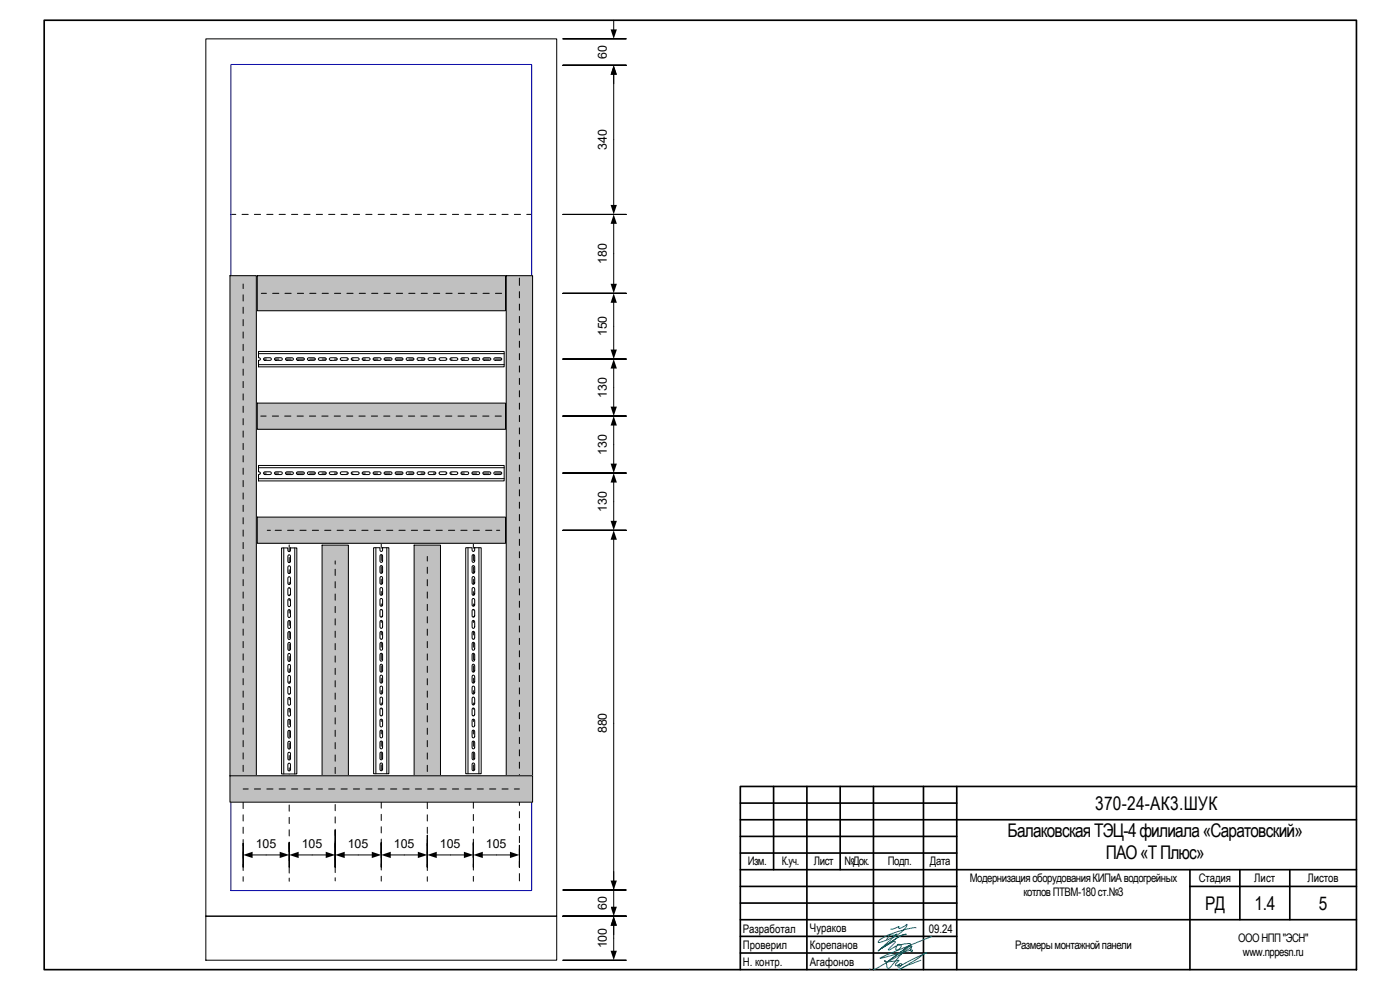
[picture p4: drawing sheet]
<svg xmlns="http://www.w3.org/2000/svg" width="420mm" height="297mm" viewBox="0 0 420 297" stroke-linecap="round" stroke-linejoin="round" font-family="sans-serif">
<g fill="none" stroke="#000" stroke-width=".5">
<path d="M13.3 6.1h393.8v284.8h-393.8zM232.2 236v24.9M242.2 236v54.9M252.1 236v24.9M262.1 236v54.9M277.1 236v54.9M287.1 236v54.9M407.1 236h-184.9v54.9M222.2 246h184.9M222.2 241h64.9M222.2 251h64.9M222.2 255.9h64.9"/>
<path d="M222.2 260.9h184.9M222.2 266h64.9M222.2 271h64.9M357.1 260.9v30M357.1 266h50M372.1 260.9v15M387.1 260.9v15M407.1 275.9h-184.9M222.2 285.9h64.9M222.2 280.9h64.9"/>
</g>
<path d="M274.9 278.4a22.7 22.7 0 0 0-11.2 3.9l-.1 .5a14.5 14.5 0 0 0 8.4-4.7l.2-.8-2.1 1.3a.29 .29 0 0 1-.4-.2 .29 .29 0 0 1 .1-.4l-2.5 .8M261.1 290.7l-.1 .3M269.8 291l4.7-2.8 3.4-2.4-5.4 2.8a3.8 3.8 0 0 1-2.6 1 .37 .37 0 0 1 .3-.5 .37 .37 0 0 1 .4 .5 .6 .6 0 0 1-.4 .6 .6 .6 0 0 1-.7-.3l.3-.4-.9 .3a.54 .54 0 0 1-.2-.6 .54 .54 0 0 1 .5-.4 .51 .51 0 0 0 .5-.7h-.1a7.5 7.5 0 0 1-4.2 .2l.1-.1a1.25 1.25 0 0 1 .6 1.5 .57 .57 0 0 0 .3 .8 .57 .57 0 0 0 .7-.2l1.5-1.8a14.9 14.9 0 0 1 4.9-4.7v.3l-3.2 2.3-8.2 4.6M276.4 288.1l-3.8 1.4-2.8 1.5M279.6 281l-15.5 6.5 .2 .1 9.1-2.6 .5 .2-.2 .3-.3-.1-.2-.3 .3-.6a.49 .49 0 0 0-.1-.5 .49 .49 0 0 0-.5-.1l-7.1 5 7.5-5.7-.6-.1-3.4 .5a.62 .62 0 0 1 1-.1 .62 .62 0 0 1-.2 1l-1 .6-.3-.4 .3-1-2.1 1.3h-.4l2.1-2.2v-.3l-.2-.1-3.9 2.1 5.4-3.6 1.9-.6-1.9 .6-6.5 4.4 5.7-5.1-1.1 .4-.9-.3-1.1 1.6" fill="none" stroke="#008080" stroke-width=".3"/>
<g fill="none" stroke="#000" stroke-width=".3">
<path d="M142.1 163v1.5M142.1 166.3v1.9M142.1 170.1v1.8M142.1 173.8v1.8M142.1 177.5v1.8M142.1 181.2v1.9M142.1 184.9v1.9M142.1 188.6v1.9M142.1 192.4v1.8M142.1 196.1v1.8M142.1 199.8v1.8M142.1 203.5v1.9"/>
<path d="M142.1 207.2v1.9M142.1 210.9v1.9M142.1 214.7v1.8M142.1 218.4v1.8M142.1 222.1v1.8M142.1 225.8v1.8M142.1 229.5v1.9M142.1 233.2v1.9M142.1 236.9v1.9M142.1 240.6v1.9M142.1 244.4v1.8M142.1 248.1v1.8"/>
<path d="M142.1 251.8v1.8M142.1 255.5v1.9M142.1 259.2v1.9M142.1 262.9v1.5"/>
</g>
<path d="M139.8 164.3h1.9v.7l.2 .4 .5-.1 .1-1h1.9v67.9h-4.6zM141.8 225.8l-.1 1.7 .4 .5 .4-.5v-1.4l-.3-.4zM141.8 222.5l-.1 1.7a.39 .39 0 0 0 .4 .5 .39 .39 0 0 0 .4-.5l-.1-1.7zM141.8 176.4l-.1 1.8a.39 .39 0 0 0 .4 .4 .39 .39 0 0 0 .4-.4l-.1-1.6-.3-.3zM141.8 179.7l-.1 1.8a.39 .39 0 0 0 .4 .4 .39 .39 0 0 0 .4-.4l-.1-1.7-.3-.2zM141.8 183l-.1 1.7a.39 .39 0 0 0 .4 .5 .39 .39 0 0 0 .4-.5l-.1-1.6-.3-.3zM141.8 166.5l-.1 1.8a.39 .39 0 0 0 .4 .4 .39 .39 0 0 0 .4-.4l-.1-1.7zM141.8 215.9l-.1 1.8 .4 .4 .4-.4v-1.5l-.3-.4zM141.8 219.2l-.1 1.8 .4 .4 .4-.4v-1.5l-.3-.4zM141.8 189.6l-.1 1.9 .4 .3 .4-.5v-1.4l-.3-.4zM141.8 186.3l-.1 1.7a.4 .4 0 0 0 .4 .5 .4 .4 0 0 0 .4-.5l-.1-1.5-.3-.4zM141.8 196.2l-.1 1.9 .4 .3 .4-.5v-1.4l-.3-.4zM141.8 192.8l-.1 1.8a.4 .4 0 0 0 .4 .5 .4 .4 0 0 0 .4-.5l-.1-1.7-.4-.2zM141.8 212.6l-.1 1.7a.4 .4 0 0 0 .4 .5 .4 .4 0 0 0 .4-.5l-.1-1.6-.3-.3zM141.8 199.4l-.1 1.8a.4 .4 0 0 0 .4 .5 .4 .4 0 0 0 .4-.5l-.1-1.6-.3-.3zM141.8 202.7l-.1 1.8a.4 .4 0 0 0 .4 .5 .4 .4 0 0 0 .4-.5l-.1-1.6-.3-.3zM141.8 206l-.1 1.8a.4 .4 0 0 0 .4 .5 .4 .4 0 0 0 .4-.5l-.1-1.6-.2-.3zM141.8 209.3l-.1 1.7a.4 .4 0 0 0 .4 .5 .4 .4 0 0 0 .4-.5l-.1-1.5-.3-.4zM141.8 169.8l-.1 1.8a.39 .39 0 0 0 .4 .4 .39 .39 0 0 0 .4-.4l-.1-1.6-.3-.3zM141.8 173.1l-.1 1.8a.39 .39 0 0 0 .4 .4 .39 .39 0 0 0 .4-.4l-.1-1.6-.3-.3zM141.9 229l-.2 1.8a.39 .39 0 0 0 .4 .5 .39 .39 0 0 0 .4-.5l-.1-1.6z" fill-rule="evenodd" fill="#fff"/>
<g fill="none" stroke="#000" stroke-width=".3">
<path d="M86.8 161.1v.9M86.8 163.5v1.9M86.8 167.2v1.9M86.8 170.9v1.9M86.8 174.7v1.8M86.8 178.4v1.8M139.8 164.3h1.9v.7a.39 .39 0 0 0 .4 .5 .39 .39 0 0 0 .4-.5v-.7h1.9v67.9h-4.6zM140.5 164.3v67.9M141.8 176.4l.3-.1 .3 .3 .1 1.6a.39 .39 0 0 1-.4 .4 .39 .39 0 0 1-.4-.4zM141.8 173.1l.3-.1 .3 .3 .1 1.6a.39 .39 0 0 1-.4 .4 .39 .39 0 0 1-.4-.4zM141.8 166.5l.4-.1 .2 .3 .1 1.6a.39 .39 0 0 1-.4 .4 .39 .39 0 0 1-.4-.4zM141.8 179.7l.3-.1 .3 .2 .1 1.7a.39 .39 0 0 1-.4 .4 .39 .39 0 0 1-.4-.4z"/>
<path d="M141.8 169.8l.3-.1 .3 .3 .1 1.6a.39 .39 0 0 1-.4 .4 .39 .39 0 0 1-.4-.4zM143.7 164.3v67.9M86.8 182.1v1.9M86.8 185.8v1.9M86.8 189.5v1.9M86.8 193.2v1.9M86.8 197v1.8M141.8 189.6l.3-.2 .3 .3 .1 1.6a.4 .4 0 0 1-.4 .5 .4 .4 0 0 1-.4-.5zM141.8 183l.3-.2 .3 .3 .1 1.6a.39 .39 0 0 1-.4 .5 .39 .39 0 0 1-.4-.5zM141.8 186.3l.3-.2 .3 .4 .1 1.5a.4 .4 0 0 1-.4 .5 .4 .4 0 0 1-.4-.5zM141.8 199.4l.3-.1 .3 .3 .1 1.6a.4 .4 0 0 1-.4 .5 .4 .4 0 0 1-.4-.5zM141.8 192.8l.3-.1 .3 .3 .1 1.6a.4 .4 0 0 1-.4 .5 .4 .4 0 0 1-.4-.5z"/>
<path d="M141.8 196.2l.3-.2 .3 .3 .1 1.6a.4 .4 0 0 1-.4 .5 .4 .4 0 0 1-.4-.5zM86.8 200.7v1.8M86.8 204.4v1.8M86.8 208.1v1.9M86.8 211.8v1.9M86.8 215.5v1.9M86.8 219.2v1.9M141.8 206l.4-.1 .2 .3 .1 1.6a.4 .4 0 0 1-.4 .5 .4 .4 0 0 1-.4-.5zM141.8 212.6l.3-.2 .3 .3 .1 1.6a.4 .4 0 0 1-.4 .5 .4 .4 0 0 1-.4-.5zM141.8 215.9l.3-.1 .3 .2 .1 1.7a.39 .39 0 0 1-.4 .4 .39 .39 0 0 1-.4-.4zM141.8 209.3l.3-.2 .3 .4 .1 1.5a.4 .4 0 0 1-.4 .5 .4 .4 0 0 1-.4-.5zM141.8 219.2l.3-.1 .3 .2 .1 1.7a.39 .39 0 0 1-.4 .4 .39 .39 0 0 1-.4-.4z"/>
<path d="M141.8 202.7l.3-.1 .3 .3 .1 1.6a.4 .4 0 0 1-.4 .5 .4 .4 0 0 1-.4-.5zM86.8 222.9v1.9M86.8 226.7v1.8M86.8 230.4v1.8M86.8 234.1v1.9M86.8 237.8v1.9M141.8 225.8l.3-.2 .3 .3 .1 1.6a.39 .39 0 0 1-.4 .5 .39 .39 0 0 1-.4-.5zM141.8 229.1l.3-.2 .3 .3 .1 1.6a.39 .39 0 0 1-.4 .5 .39 .39 0 0 1-.4-.5zM141.8 222.5l.4-.1 .2 .2 .1 1.6a.39 .39 0 0 1-.4 .5 .39 .39 0 0 1-.4-.5zM86.8 241.5v1.9M86.8 245.2v1.9M86.8 249v1.8"/>
<path d="M86.8 252.7v1.8M86.8 256.4v1.9M86.8 260.1v1.9M86.8 263.5v.9"/>
</g>
<path d="M84.5 164.4h1.9l.1 1 .4 .1 .3-.4v-.7h1.9v67.8h-4.6zM86.5 206.1l-.1 1.8a.39 .39 0 0 0 .4 .4 .39 .39 0 0 0 .4-.4v-1.7l-.3-.2zM86.5 212.7l-.1 1.7 .4 .5 .4-.3v-1.8l-.4-.3zM86.5 215.9l-.1 1.8a.39 .39 0 0 0 .4 .5 .39 .39 0 0 0 .4-.5v-1.6l-.3-.2zM86.5 209.4l-.1 1.8a.39 .39 0 0 0 .4 .4 .39 .39 0 0 0 .4-.4v-1.7l-.4-.2zM86.5 169.9l-.1 1.7a.39 .39 0 0 0 .4 .5 .39 .39 0 0 0 .4-.5v-1.6l-.4-.2zM86.5 222.5l-.1 1.8a.39 .39 0 0 0 .4 .4 .39 .39 0 0 0 .4-.4v-1.6l-.4-.3zM86.5 173.2l-.1 1.7a.39 .39 0 0 0 .4 .5 .39 .39 0 0 0 .4-.5v-1.6l-.4-.3zM86.5 166.6l-.1 1.8a.39 .39 0 0 0 .4 .4 .39 .39 0 0 0 .4-.4v-1.6l-.4-.3zM86.5 225.8l-.1 1.8a.39 .39 0 0 0 .4 .4 .39 .39 0 0 0 .4-.4v-1.6l-.4-.3zM86.5 229.1l-.1 1.8a.39 .39 0 0 0 .4 .4 .39 .39 0 0 0 .4-.4v-1.6l-.4-.3zM86.5 202.8l-.1 1.7a.4 .4 0 0 0 .4 .5 .4 .4 0 0 0 .4-.5v-1.6l-.4-.3zM86.5 199.5l-.1 1.7a.4 .4 0 0 0 .4 .5 .4 .4 0 0 0 .4-.5v-1.6l-.3-.2zM86.5 176.5l-.1 1.7a.4 .4 0 0 0 .4 .5 .4 .4 0 0 0 .4-.5v-1.6l-.4-.3zM86.5 196.2l-.1 1.8a.4 .4 0 0 0 .4 .4 .4 .4 0 0 0 .4-.4v-1.6l-.4-.4zM86.5 186.3l-.1 1.8a.4 .4 0 0 0 .4 .5 .4 .4 0 0 0 .4-.5v-1.6l-.4-.3zM86.5 179.8l-.1 1.7a.4 .4 0 0 0 .4 .5 .4 .4 0 0 0 .4-.5v-1.6l-.4-.3zM86.5 183l-.1 1.8a.4 .4 0 0 0 .4 .5 .4 .4 0 0 0 .4-.5v-1.6l-.4-.3zM86.5 189.6l-.1 1.8a.4 .4 0 0 0 .4 .5 .4 .4 0 0 0 .4-.5v-1.6l-.4-.3zM86.5 192.9l-.1 1.7a.4 .4 0 0 0 .4 .6 .4 .4 0 0 0 .4-.6v-1.5l-.4-.3zM86.5 219.3l-.1 1.7a.39 .39 0 0 0 .4 .5 .39 .39 0 0 0 .4-.5v-1.6l-.4-.3z" fill-rule="evenodd" fill="#fff"/>
<g fill="none" stroke="#000" stroke-width=".3">
<path d="M84.5 164.4h1.9v.7a.39 .39 0 0 0 .4 .4 .39 .39 0 0 0 .4-.4v-.7h1.9v67.8h-4.6zM85.2 164.4v67.8M86.5 176.5l.3-.2 .4 .3v1.6a.4 .4 0 0 1-.4 .5 .4 .4 0 0 1-.4-.5zM86.5 173.2l.3-.2 .4 .3v1.6a.39 .39 0 0 1-.4 .5 .39 .39 0 0 1-.4-.5zM86.5 166.6l.3-.1 .4 .3v1.6a.39 .39 0 0 1-.4 .4 .39 .39 0 0 1-.4-.4zM86.5 179.8l.3-.2 .4 .3v1.6a.4 .4 0 0 1-.4 .5 .4 .4 0 0 1-.4-.5zM86.5 169.9l.3-.1 .4 .2v1.6a.39 .39 0 0 1-.4 .5 .39 .39 0 0 1-.4-.5zM88.5 164.4v67.8M114.4 163v1.5M114.4 166.3v1.9M114.4 170v1.9M114.4 173.8v1.8"/>
<path d="M114.4 177.5v1.8M86.5 189.6l.3-.1 .4 .3v1.6a.4 .4 0 0 1-.4 .5 .4 .4 0 0 1-.4-.5zM86.5 183l.3-.1 .4 .3v1.6a.4 .4 0 0 1-.4 .5 .4 .4 0 0 1-.4-.5zM86.5 199.5l.4-.1 .3 .2v1.6a.4 .4 0 0 1-.4 .5 .4 .4 0 0 1-.4-.5zM86.5 192.9l.3-.1 .4 .3v1.5a.4 .4 0 0 1-.4 .6 .4 .4 0 0 1-.4-.6zM86.5 196.2l.3-.2 .4 .4v1.6a.4 .4 0 0 1-.4 .4 .4 .4 0 0 1-.4-.4zM86.5 186.3l.3-.1 .4 .3v1.6a.4 .4 0 0 1-.4 .5 .4 .4 0 0 1-.4-.5zM114.4 181.2v1.8M114.4 184.9v1.9M114.4 188.6v1.9M114.4 192.3v1.9M114.4 196v1.9"/>
<path d="M114.4 199.7v1.9M86.5 202.8l.3-.2 .4 .3v1.6a.4 .4 0 0 1-.4 .5 .4 .4 0 0 1-.4-.5zM86.5 206.1l.4-.1 .3 .2v1.7a.39 .39 0 0 1-.4 .4 .39 .39 0 0 1-.4-.4zM86.5 212.7l.3-.2 .4 .3v1.6a.39 .39 0 0 1-.4 .5 .39 .39 0 0 1-.4-.5zM86.5 215.9h.4l.3 .2v1.6a.39 .39 0 0 1-.4 .5 .39 .39 0 0 1-.4-.5zM86.5 209.4l.3-.1 .4 .2v1.7a.39 .39 0 0 1-.4 .4 .39 .39 0 0 1-.4-.4zM86.5 219.3l.3-.2 .4 .3v1.6a.39 .39 0 0 1-.4 .5 .39 .39 0 0 1-.4-.5zM114.4 203.5v1.8M114.4 207.2v1.8M114.4 210.9v1.9M114.4 214.6v1.9M114.4 218.3v1.9"/>
<path d="M86.5 225.8l.3-.1 .4 .3v1.6a.39 .39 0 0 1-.4 .4 .39 .39 0 0 1-.4-.4zM86.5 229.1l.3-.1 .4 .3v1.6a.39 .39 0 0 1-.4 .4 .39 .39 0 0 1-.4-.4zM86.5 222.5l.3-.1 .4 .3v1.6a.39 .39 0 0 1-.4 .4 .39 .39 0 0 1-.4-.4zM114.4 222v1.9M114.4 225.8v1.8M114.4 229.5v1.8M114.4 233.2v1.9M114.4 236.9v1.9M114.4 240.6v1.9M114.4 244.3v1.9M114.4 248.1v1.8M114.4 251.8v1.8"/>
<path d="M114.4 255.5v1.8M114.4 259.2v1.8M114.4 262.9v1.5"/>
</g>
<path d="M112.1 164.3h1.9v.7a.39 .39 0 0 0 .4 .5 .39 .39 0 0 0 .4-.5v-.7h1.9v67.9h-4.6zM114.1 225.8l-.1 1.7a.39 .39 0 0 0 .4 .5 .39 .39 0 0 0 .4-.5v-1.6l-.4-.3zM114.1 222.5l-.1 1.7a.39 .39 0 0 0 .4 .5 .39 .39 0 0 0 .4-.5v-1.6l-.2-.2zM114.1 176.4l-.1 1.8a.39 .39 0 0 0 .4 .4 .39 .39 0 0 0 .4-.4v-1.6l-.4-.3zM114.1 179.7l-.1 1.8a.39 .39 0 0 0 .4 .4 .39 .39 0 0 0 .4-.4v-1.7l-.4-.2zM114.1 183l-.1 1.7a.39 .39 0 0 0 .4 .5 .39 .39 0 0 0 .4-.5v-1.6l-.4-.3zM114.1 166.5l-.1 1.8a.39 .39 0 0 0 .4 .4 .39 .39 0 0 0 .4-.4v-1.6l-.2-.3zM114.1 215.9l-.1 1.8a.39 .39 0 0 0 .4 .4 .39 .39 0 0 0 .4-.4v-1.7l-.4-.2zM114.1 219.2v1.9l.3 .3 .4-.4v-1.7l-.4-.2zM114.1 189.6v1.9l.3 .3 .4-.3v-1.8l-.2-.2zM114.1 186.3l-.1 1.7a.4 .4 0 0 0 .4 .5 .4 .4 0 0 0 .4-.5v-1.5l-.2-.3zM114.1 196.2v1.9l.3 .3 .4-.3v-1.8l-.4-.3zM114.1 192.8l-.1 1.8a.4 .4 0 0 0 .4 .5 .4 .4 0 0 0 .4-.5v-1.6l-.2-.3zM114.1 212.6l-.1 1.7a.4 .4 0 0 0 .4 .5 .4 .4 0 0 0 .4-.5v-1.6l-.2-.2zM114.1 199.4l-.1 1.8a.4 .4 0 0 0 .4 .5 .4 .4 0 0 0 .4-.5v-1.6l-.2-.3zM114.1 202.7l-.1 1.8a.4 .4 0 0 0 .4 .5 .4 .4 0 0 0 .4-.5v-1.6l-.2-.3zM114.1 206l-.1 1.8a.4 .4 0 0 0 .4 .5 .4 .4 0 0 0 .4-.5v-1.6l-.2-.3zM114.1 209.3l-.1 1.7a.4 .4 0 0 0 .4 .5 .4 .4 0 0 0 .4-.5v-1.5l-.2-.3zM114.1 169.8l-.1 1.8a.39 .39 0 0 0 .4 .4 .39 .39 0 0 0 .4-.4v-1.6l-.4-.3zM114.1 173.1l-.1 1.8a.39 .39 0 0 0 .4 .4 .39 .39 0 0 0 .4-.4v-1.6l-.4-.3zM114.1 229.1v1.9l.5 .2 .2-.4v-1.4l-.2-.4z" fill-rule="evenodd" fill="#fff"/>
<g fill="none" stroke="#000" stroke-width=".3">
<path d="M70.9 141.9h1.6M74.3 141.9h1.9M78.1 141.9h1.8M81.8 141.9h1.8M85.5 141.9h1.8M89.2 141.9h1.8M92.9 141.9h1.9M96.6 141.9h1.9M100.3 141.9h1.9M104.1 141.9h1.8M107.8 141.9h1.8M111.5 141.9h1.8"/>
<path d="M115.2 141.9h1.9M118.9 141.9h1.9M122.6 141.9h1.9M126.4 141.9h1.8M130.1 141.9h1.8M133.8 141.9h1.8M137.5 141.9h1.9M141.2 141.9h1.9M144.9 141.9h1.9M148.6 141.9h1.9M152.3 141.9h1.6M112.1 164.3h1.9v.7a.39 .39 0 0 0 .4 .5 .39 .39 0 0 0 .4-.5v-.7h1.9v67.9h-4.6z"/>
<path d="M112.8 164.3v67.9M114.1 176.4l.3-.1 .4 .3v1.6a.39 .39 0 0 1-.4 .4 .39 .39 0 0 1-.4-.4zM114.1 173.1l.3-.1 .4 .3v1.6a.39 .39 0 0 1-.4 .4 .39 .39 0 0 1-.4-.4zM114.1 166.5l.5-.1 .2 .3v1.6a.39 .39 0 0 1-.4 .4 .39 .39 0 0 1-.4-.4zM114.1 179.7l.3-.1 .4 .2v1.7a.39 .39 0 0 1-.4 .4 .39 .39 0 0 1-.4-.4zM114.1 169.8l.3-.1 .4 .3v1.6a.39 .39 0 0 1-.4 .4 .39 .39 0 0 1-.4-.4zM116.1 164.3v67.9M114.1 183l.3-.2 .4 .3v1.6a.39 .39 0 0 1-.4 .5 .39 .39 0 0 1-.4-.5zM114.1 189.6l.5-.1 .2 .2v1.6a.4 .4 0 0 1-.4 .5 .4 .4 0 0 1-.4-.5zM114.1 199.4l.5-.1 .2 .3v1.6a.4 .4 0 0 1-.4 .5 .4 .4 0 0 1-.4-.5zM114.1 192.8l.5-.1 .2 .3v1.6a.4 .4 0 0 1-.4 .5 .4 .4 0 0 1-.4-.5zM114.1 196.2l.3-.2 .4 .3v1.6a.4 .4 0 0 1-.4 .5 .4 .4 0 0 1-.4-.5z"/>
<path d="M114.1 186.3l.5-.1 .2 .3v1.5a.4 .4 0 0 1-.4 .5 .4 .4 0 0 1-.4-.5zM114.1 202.7l.5-.1 .2 .3v1.6a.4 .4 0 0 1-.4 .5 .4 .4 0 0 1-.4-.5zM114.1 206l.5-.1 .2 .3v1.6a.4 .4 0 0 1-.4 .5 .4 .4 0 0 1-.4-.5zM114.1 212.6l.5-.1 .2 .2v1.6a.4 .4 0 0 1-.4 .5 .4 .4 0 0 1-.4-.5zM114.1 215.9l.3-.1 .4 .2v1.7a.39 .39 0 0 1-.4 .4 .39 .39 0 0 1-.4-.4zM114.1 209.3l.5-.1 .2 .3v1.5a.4 .4 0 0 1-.4 .5 .4 .4 0 0 1-.4-.5zM114.1 219.2l.3-.1 .4 .2v1.7a.39 .39 0 0 1-.4 .4 .39 .39 0 0 1-.4-.4zM114.1 225.8l.3-.2 .4 .3v1.6a.39 .39 0 0 1-.4 .5 .39 .39 0 0 1-.4-.5zM114.1 229.1l.3-.2 .4 .3v1.6a.39 .39 0 0 1-.4 .5 .39 .39 0 0 1-.4-.5zM114.1 222.5l.5-.1 .2 .2v1.6a.39 .39 0 0 1-.4 .5 .39 .39 0 0 1-.4-.5z"/>
</g>
<path d="M77.6 139.7h73.7v4.6h-73.7v-1.9l.5-.3-.1-.4-.4-.1zM79.2 141.7l-.1 .2 .3 .4 1.6 .1a.41 .41 0 0 0 .4-.4 .41 .41 0 0 0-.4-.4zM82.5 141.7l-.1 .4 .3 .2 1.6 .1a.41 .41 0 0 0 .4-.4 .41 .41 0 0 0-.4-.4zM85.8 141.7l-.1 .4 .3 .2 1.6 .1a.42 .42 0 0 0 .5-.4 .42 .42 0 0 0-.5-.4zM89.1 141.7l-.1 .4 .3 .2 1.6 .1a.42 .42 0 0 0 .4-.4 .42 .42 0 0 0-.4-.4zM92.3 141.8l.3 .5 1.5 .1a.42 .42 0 0 0 .5-.4 .42 .42 0 0 0-.5-.4h-1.5zM95.7 141.7l-.1 .4 .3 .2 1.5 .1a.42 .42 0 0 0 .5-.4 .42 .42 0 0 0-.5-.4zM99 141.7l-.1 .4 .2 .2 1.6 .1a.42 .42 0 0 0 .5-.4 .42 .42 0 0 0-.5-.4zM102.2 141.7v.4l.2 .2 1.6 .1a.42 .42 0 0 0 .5-.4 .42 .42 0 0 0-.5-.4zM105.5 141.7l-.1 .4 .3 .2 1.6 .1a.42 .42 0 0 0 .5-.4 .42 .42 0 0 0-.5-.4zM108.8 141.7l-.1 .4 .3 .2 1.6 .1a.42 .42 0 0 0 .5-.4 .42 .42 0 0 0-.5-.4zM112.1 141.7l-.1 .4 .3 .2 1.6 .1a.42 .42 0 0 0 .5-.4 .42 .42 0 0 0-.5-.4zM115.4 141.7l-.1 .4 .3 .2 1.6 .1a.41 .41 0 0 0 .5-.4 .41 .41 0 0 0-.5-.4zM118.7 141.7l-.1 .4 .3 .2 1.6 .1a.41 .41 0 0 0 .4-.4 .41 .41 0 0 0-.4-.4zM122 141.7l-.1 .2 .3 .4 1.6 .1a.41 .41 0 0 0 .4-.4 .41 .41 0 0 0-.4-.4zM125.3 141.7l-.1 .2 .2 .4 1.7 .1a.41 .41 0 0 0 .4-.4 .41 .41 0 0 0-.4-.4zM128.6 141.7l-.1 .4 .2 .2 1.7 .1a.41 .41 0 0 0 .4-.4 .41 .41 0 0 0-.4-.4zM131.9 141.7l-.1 .4 .4 .3h1.5l.4-.4-.4-.4zM135.2 141.7l-.2 .2 .3 .4 1.6 .1a.41 .41 0 0 0 .5-.4 .41 .41 0 0 0-.5-.4zM138.5 141.7l-.1 .4 .2 .2 1.6 .1a.41 .41 0 0 0 .5-.4 .41 .41 0 0 0-.5-.4zM141.8 141.7l-.1 .4 .4 .3h1.4l.5-.4-.5-.4zM145 141.7l-.1 .2 .3 .4 1.6 .1a.42 .42 0 0 0 .5-.4 .42 .42 0 0 0-.5-.4zM148.3 141.7l-.1 .2 .3 .4 1.6 .1a.42 .42 0 0 0 .5-.4 .42 .42 0 0 0-.5-.4z" fill-rule="evenodd" fill="#fff"/>
<g fill="none" stroke="#000" stroke-width=".3">
<path d="M78.4 107.7h1.6M81.8 107.7h1.9M85.5 107.7h1.9M89.2 107.7h1.9M93 107.7h1.8M96.7 107.7h1.8M100.4 107.7h1.8M104.1 107.7h1.9M107.8 107.7h1.9M111.5 107.7h1.9M115.2 107.7h1.9M119 107.7h1.8"/>
<path d="M122.7 107.7h1.8M126.4 107.7h1.9M130.1 107.7h1.9M133.8 107.7h1.9M137.5 107.7h1.9M141.3 107.7h1.8M145 107.7h1.8M148.7 107.7h1.8M152.4 107.7h1.5M77.6 139.7h73.7v4.6h-73.7v-1.9a.44 .44 0 0 0 .6-.4 .44 .44 0 0 0-.6-.4zM77.6 143.6h73.7M77.6 140.3h73.7"/>
<path d="M79.2 141.7l1.8-.1a.41 .41 0 0 1 .4 .4 .41 .41 0 0 1-.4 .4l-1.6-.1-.3-.4zM82.5 141.7l1.8-.1a.41 .41 0 0 1 .4 .4 .41 .41 0 0 1-.4 .4l-1.6-.1-.3-.2zM85.8 141.7l1.8-.1a.42 .42 0 0 1 .5 .4 .42 .42 0 0 1-.5 .4l-1.6-.1-.3-.2zM89.1 141.7l1.8-.1a.42 .42 0 0 1 .4 .4 .42 .42 0 0 1-.4 .4l-1.6-.1-.3-.2zM92.3 141.8l.3-.2h1.5a.42 .42 0 0 1 .5 .4 .42 .42 0 0 1-.5 .4l-1.5-.1zM95.7 141.7l1.7-.1a.42 .42 0 0 1 .5 .4 .42 .42 0 0 1-.5 .4l-1.5-.1-.3-.2zM99 141.7l1.7-.1a.42 .42 0 0 1 .5 .4 .42 .42 0 0 1-.5 .4l-1.6-.1-.2-.2zM102.2 141.7l1.8-.1a.42 .42 0 0 1 .5 .4 .42 .42 0 0 1-.5 .4l-1.6-.1-.2-.2zM105.5 141.7l1.8-.1a.42 .42 0 0 1 .5 .4 .42 .42 0 0 1-.5 .4l-1.6-.1-.3-.2zM108.8 141.7l1.8-.1a.42 .42 0 0 1 .5 .4 .42 .42 0 0 1-.5 .4l-1.6-.1-.3-.2zM112.1 141.7l1.8-.1a.42 .42 0 0 1 .5 .4 .42 .42 0 0 1-.5 .4l-1.6-.1-.3-.2zM115.4 141.7l1.8-.1a.41 .41 0 0 1 .5 .4 .41 .41 0 0 1-.5 .4l-1.6-.1-.3-.2z"/>
<path d="M118.7 141.7l1.8-.1a.41 .41 0 0 1 .4 .4 .41 .41 0 0 1-.4 .4l-1.6-.1-.3-.2zM122 141.7l1.8-.1a.41 .41 0 0 1 .4 .4 .41 .41 0 0 1-.4 .4l-1.6-.1-.3-.4zM125.3 141.7l1.8-.1a.41 .41 0 0 1 .4 .4 .41 .41 0 0 1-.4 .4l-1.7-.1-.2-.4zM128.6 141.7l1.8-.1a.41 .41 0 0 1 .4 .4 .41 .41 0 0 1-.4 .4l-1.7-.1-.2-.2zM131.9 141.7l1.8-.1a.41 .41 0 0 1 .4 .4 .41 .41 0 0 1-.4 .4l-1.7-.1-.2-.4zM135.2 141.7l1.7-.1a.41 .41 0 0 1 .5 .4 .41 .41 0 0 1-.5 .4l-1.6-.1-.3-.4zM138.5 141.7l1.7-.1a.41 .41 0 0 1 .5 .4 .41 .41 0 0 1-.5 .4l-1.6-.1-.2-.2zM141.8 141.7l1.7-.1a.41 .41 0 0 1 .5 .4 .41 .41 0 0 1-.5 .4l-1.6-.1-.3-.4zM145 141.7l1.8-.1a.42 .42 0 0 1 .5 .4 .42 .42 0 0 1-.5 .4l-1.6-.1-.3-.4zM148.3 141.7l1.8-.1a.42 .42 0 0 1 .5 .4 .42 .42 0 0 1-.5 .4l-1.6-.1-.3-.4z"/>
</g>
<path d="M77.6 105.5h73.7v4.6h-73.7v-2l.5-.3-.1-.4-.4-.1zM79.2 107.5l-.1 .2 .3 .4h1.6a.39 .39 0 0 0 .4-.4 .39 .39 0 0 0-.4-.4zM82.5 107.5l-.1 .4 .3 .2h1.6a.39 .39 0 0 0 .4-.4 .39 .39 0 0 0-.4-.4zM85.8 107.5l-.1 .2 .3 .4h1.6a.4 .4 0 0 0 .5-.4 .4 .4 0 0 0-.5-.4zM89.1 107.5l-.1 .2 .3 .4h1.6a.4 .4 0 0 0 .4-.4 .4 .4 0 0 0-.4-.4zM92.4 107.5l-.1 .2 .3 .4h1.5a.4 .4 0 0 0 .5-.4 .4 .4 0 0 0-.5-.4zM95.7 107.5l-.2 .2 .4 .4h1.5a.4 .4 0 0 0 .5-.4 .4 .4 0 0 0-.5-.4zM99 107.5l-.2 .2 .3 .4h1.6a.4 .4 0 0 0 .5-.4 .4 .4 0 0 0-.5-.4zM102.1 107.6l.3 .5h1.6a.4 .4 0 0 0 .5-.4 .4 .4 0 0 0-.5-.4l-1.6 .1zM105.4 107.6l.3 .5h1.6a.4 .4 0 0 0 .5-.4 .4 .4 0 0 0-.5-.4l-1.6 .1zM108.8 107.5l-.1 .2 .3 .4h1.6a.4 .4 0 0 0 .5-.4 .4 .4 0 0 0-.5-.4zM112 107.6l.3 .5h1.6a.4 .4 0 0 0 .5-.4 .4 .4 0 0 0-.5-.4l-1.6 .1zM115.3 107.6l.3 .5h1.6a.39 .39 0 0 0 .5-.4 .39 .39 0 0 0-.5-.4l-1.6 .1zM118.7 107.5l-.1 .4 .3 .2h1.6a.39 .39 0 0 0 .4-.4 .39 .39 0 0 0-.4-.4zM122 107.5l-.1 .2 .3 .4h1.6a.39 .39 0 0 0 .4-.4 .39 .39 0 0 0-.4-.4zM125.3 107.5l-.1 .2 .2 .4h1.7a.39 .39 0 0 0 .4-.4 .39 .39 0 0 0-.4-.4zM128.6 107.5l-.1 .2 .2 .4h1.7a.39 .39 0 0 0 .4-.4 .39 .39 0 0 0-.4-.4zM131.8 107.6l.2 .5h1.7a.39 .39 0 0 0 .4-.4 .39 .39 0 0 0-.4-.4h-1.5zM135.2 107.5l-.2 .2 .3 .4h1.6a.39 .39 0 0 0 .5-.4 .39 .39 0 0 0-.5-.4zM138.5 107.5l-.2 .2 .3 .4h1.6a.39 .39 0 0 0 .5-.4 .39 .39 0 0 0-.5-.4zM141.7 107.6l.2 .5h1.6a.39 .39 0 0 0 .5-.4 .39 .39 0 0 0-.5-.4h-1.4zM144.9 107.6l.3 .5h1.6a.4 .4 0 0 0 .5-.4 .4 .4 0 0 0-.5-.4h-1.5zM148.2 107.6l.3 .5h1.6a.4 .4 0 0 0 .5-.4 .4 .4 0 0 0-.5-.4l-1.6 .1z" fill-rule="evenodd" fill="#fff"/>
<g fill="none" stroke="#000" stroke-width=".3">
<path d="M61.8 11.7h105.3v263.2h-105.3zM69.3 64.3h1.5M72.6 64.3h1.9M76.3 64.3h1.9M80.1 64.3h1.8M83.8 64.3h1.8M87.5 64.3h1.9M91.2 64.3h1.9M94.9 64.3h1.9M98.6 64.3h1.9M102.4 64.3h1.8M106.1 64.3h1.8"/>
<path d="M109.8 64.3h1.8M113.5 64.3h1.8M117.2 64.3h1.9M120.9 64.3h1.9M124.6 64.3h1.9M128.3 64.3h1.9M132.1 64.3h1.8M135.8 64.3h1.8M139.5 64.3h1.9M143.2 64.3h1.9M146.9 64.3h1.9M150.7 64.3h1.8"/>
<path d="M154.4 64.3h1.8M158.1 64.3h1.5M77.6 105.5h73.7v4.6h-73.7v-2a.42 .42 0 0 0 .6-.4 .42 .42 0 0 0-.6-.4zM77.6 109.4h73.7M77.6 106.1h73.7M79.2 107.5l1.8-.2a.39 .39 0 0 1 .4 .4 .39 .39 0 0 1-.4 .4h-1.6l-.3-.4zM82.4 107.6l.4-.3h1.5a.39 .39 0 0 1 .4 .4 .39 .39 0 0 1-.4 .4h-1.6zM85.7 107.6l.3-.2 1.6-.1a.4 .4 0 0 1 .5 .4 .4 .4 0 0 1-.5 .4h-1.6zM89 107.6l.3-.2 1.6-.1a.4 .4 0 0 1 .4 .4 .4 .4 0 0 1-.4 .4h-1.6zM92.4 107.5l1.7-.2a.4 .4 0 0 1 .5 .4 .4 .4 0 0 1-.5 .4h-1.5l-.3-.4zM95.6 107.6l.3-.2 1.5-.1a.4 .4 0 0 1 .5 .4 .4 .4 0 0 1-.5 .4h-1.5zM98.9 107.6l.2-.2 1.6-.1a.4 .4 0 0 1 .5 .4 .4 .4 0 0 1-.5 .4h-1.6z"/>
<path d="M102.1 107.6l.3-.2 1.6-.1a.4 .4 0 0 1 .5 .4 .4 .4 0 0 1-.5 .4h-1.6zM105.4 107.6l.3-.2 1.6-.1a.4 .4 0 0 1 .5 .4 .4 .4 0 0 1-.5 .4h-1.6zM108.7 107.6l.3-.2 1.6-.1a.4 .4 0 0 1 .5 .4 .4 .4 0 0 1-.5 .4h-1.6zM112 107.6l.3-.2 1.6-.1a.4 .4 0 0 1 .5 .4 .4 .4 0 0 1-.5 .4h-1.6zM115.3 107.6l.3-.2 1.6-.1a.39 .39 0 0 1 .5 .4 .39 .39 0 0 1-.5 .4h-1.6zM118.7 107.5l1.8-.2a.39 .39 0 0 1 .4 .4 .39 .39 0 0 1-.4 .4h-1.6l-.3-.2zM122 107.5l1.8-.2a.39 .39 0 0 1 .4 .4 .39 .39 0 0 1-.4 .4h-1.6l-.3-.4zM125.3 107.5l1.8-.2a.39 .39 0 0 1 .4 .4 .39 .39 0 0 1-.4 .4h-1.7l-.2-.4zM128.6 107.5l1.8-.2a.39 .39 0 0 1 .4 .4 .39 .39 0 0 1-.4 .4h-1.7l-.2-.4zM131.9 107.5l1.8-.2a.39 .39 0 0 1 .4 .4 .39 .39 0 0 1-.4 .4h-1.7l-.2-.4zM135.1 107.6l.4-.3h1.4a.39 .39 0 0 1 .5 .4 .39 .39 0 0 1-.5 .4h-1.6zM138.5 107.5l1.7-.2a.39 .39 0 0 1 .5 .4 .39 .39 0 0 1-.5 .4h-1.6l-.3-.4z"/>
<path d="M141.8 107.5l1.7-.2a.39 .39 0 0 1 .5 .4 .39 .39 0 0 1-.5 .4h-1.6l-.3-.4zM145 107.5l1.8-.2a.4 .4 0 0 1 .5 .4 .4 .4 0 0 1-.5 .4h-1.6l-.3-.4zM148.3 107.5l1.8-.2a.4 .4 0 0 1 .5 .4 .4 .4 0 0 1-.5 .4h-1.6l-.3-.4zM187.9 159.1h-19h19M184.2 161.7v110.6M61.8 274.9h105.3v13.2h-105.3zM187.9 274.9h-19h19"/>
</g>
<path d="M69.3 19.3h90.3v247.9h-90.3z" fill="none" stroke="#00f" stroke-width=".3"/>
<path d="M184.2 159.1l.9 2.8h-1.9zM183.2 272.1h1.9l-.9 2.8z" fill="#000"/>
<path d="M178.1 213.4h5.4v7.2h-5.4z" fill="#fff"/>
<path d="M77.2 82.7h74.5v10.5h-74.5z" fill="#c0c0c0"/>
<g fill="none" stroke="#000" stroke-width=".3">
<path d="M77.2 82.7h74.5v10.5h-74.5zM78.4 88h1.6M81.8 88h1.9M85.5 88h1.9M89.2 88h1.9M93 88h1.8M96.7 88h1.8M100.4 88h1.8M104.1 88h1.9M107.8 88h1.9M111.5 88h1.9M115.2 88h1.9"/>
<path d="M119 88h1.8M122.7 88h1.8M126.4 88h1.9M130.1 88h1.9M133.8 88h1.9M137.5 88h1.9M141.3 88h1.8M145 88h1.8M148.7 88h1.8M152.4 88h1.5"/>
</g>
<path d="M77.2 120.9h74.5v7.9h-74.5z" fill="#c0c0c0"/>
<g fill="none" stroke="#000" stroke-width=".3">
<path d="M77.2 120.9h74.5v7.9h-74.5zM78.3 124.8h1.6M81.7 124.8h1.9M85.4 124.8h1.9M89.2 124.8h1.8M92.9 124.8h1.8M96.6 124.8h1.9M100.3 124.8h1.9M104 124.8h1.9M107.7 124.8h1.9M111.5 124.8h1.8M115.2 124.8h1.8"/>
<path d="M118.9 124.8h1.8M122.6 124.8h1.8M126.3 124.8h1.9M130 124.8h1.9M133.7 124.8h1.9M137.4 124.8h1.9M141.2 124.8h1.8M144.9 124.8h1.8M148.6 124.8h1.9M152.3 124.8h1.6"/>
</g>
<path d="M77.2 155.2h74.5v7.8h-74.5z" fill="#c0c0c0"/>
<g fill="none" stroke="#000" stroke-width=".3">
<path d="M77.2 155.2h74.5v7.8h-74.5zM80.2 159.1h1M82.6 159.1h1.8M86.3 159.1h1.9M90 159.1h1.9M93.7 159.1h1.9M97.4 159.1h1.9M101.2 159.1h1.8M104.9 159.1h1.8M108.6 159.1h1.9M112.3 159.1h1.9M116 159.1h1.9"/>
<path d="M119.7 159.1h1.9M123.5 159.1h1.8M127.2 159.1h1.8M130.9 159.1h1.8M134.6 159.1h1.9M138.3 159.1h1.9M142 159.1h1.9M145.7 159.1h1.9M149 159.1h1"/>
</g>
<path d="M151.9 82.7h7.9v150.1h-7.9z" fill="#c0c0c0"/>
<path d="M151.9 82.7h7.9v150.1h-7.9z" fill="none" stroke="#000" stroke-width=".3"/>
<path d="M124.3 163.6h7.9v69.2h-7.9z" fill="#c0c0c0"/>
<path d="M124.3 163.6h7.9v69.2h-7.9z" fill="none" stroke="#000" stroke-width=".3"/>
<path d="M96.7 163.6h7.9v69.2h-7.9z" fill="#c0c0c0"/>
<g fill="none" stroke="#000" stroke-width=".3">
<path d="M155.9 83.4v2.2M155.9 87.5v1.9M155.9 91.2v1.9M155.9 94.9v1.9M155.9 98.7v1.8M155.9 102.4v1.8M155.9 106.1v1.8M155.9 109.8v1.9M155.9 113.5v1.9M155.9 117.2v1.9M155.9 120.9v1.9M155.9 124.7v1.8"/>
<path d="M155.9 128.4v1.8M155.9 132.1v1.8M155.9 135.8v1.8M155.9 139.5v1.9M155.9 143.2v1.9M155.9 146.9v1.9M155.9 150.7v1.8M155.9 154.4v1.8M155.9 158.1v1.8M96.7 163.6h7.9v69.2h-7.9zM128.2 167v1.3M128.2 170.2v1.8"/>
<path d="M128.2 173.9v1.9M128.2 177.6v1.9M155.9 161.8v1.9M155.9 165.5v1.9M155.9 169.2v1.9M155.9 173v1.8M155.9 176.7v1.8M128.2 181.3v1.9M128.2 185v1.9M128.2 188.8v1.8M128.2 192.5v1.8M128.2 196.2v1.9"/>
<path d="M128.2 199.9v1.9M155.9 180.4v1.8M155.9 184.1v1.8M155.9 187.8v1.9M155.9 191.5v1.9M155.9 195.2v1.9M155.9 198.9v1.9M128.2 203.6v1.9M128.2 207.3v1.9M128.2 211.1v1.8M128.2 214.8v1.8M128.2 218.5v1.8"/>
<path d="M155.9 202.7v1.8M155.9 206.4v1.8M155.9 210.1v1.8M155.9 213.8v1.9M155.9 217.5v1.9M128.2 222.2v1.8M128.2 225.9v1.9M128.2 229.6v1.9M128.2 233.3v1.9M128.2 237v1.9M155.9 221.2v1.9M155.9 225v1.8"/>
<path d="M155.9 228.7v1.8M155.9 232.4v1.8M155.9 236.1v1.9M155.9 239.8v1.9M128.2 240.8v1.8M128.2 244.5v1.8M128.2 248.2v1.9M128.2 251.9v1.9M128.2 255.6v1.9M128.2 259.3v1.9M155.9 243.5v1.9M155.9 247.2v1.9"/>
<path d="M155.9 251v1.8M155.9 254.7v1.8M155.9 258.4v1.8M128.2 263.1v1.3M155.9 262.1v2.2"/>
</g>
<path d="M69 82.7h7.9v150.1h-7.9z" fill="#c0c0c0"/>
<g fill="none" stroke="#000" stroke-width=".3">
<path d="M69 82.7h7.9v150.1h-7.9zM73 85.2v1.4M73 88.5v1.8M73 92.2v1.8M73 95.9v1.8M73 99.6v1.9M73 103.3v1.9M73 107v1.9M73 110.7v1.9M73 114.4v1.9M73 118.2v1.8M73 121.9v1.8"/>
<path d="M73 125.6v1.9M73 129.3v1.9M73 133v1.9M73 136.7v1.9M73 140.5v1.8M73 144.2v1.8M73 147.9v1.9M73 151.6v1.9M73 155.3v1.9M73 159v1.9M73 162.8v1.8M73 166.5v1.8"/>
<path d="M73 170.2v1.8M73 173.9v1.8M73 177.6v1.9M100.6 168.3v1M100.6 170.8v1.9M100.6 174.5v1.9M100.6 178.2v1.9M73 181.3v1.9M73 185v1.9M73 188.7v1.9M73 192.5v1.8M73 196.2v1.8"/>
<path d="M73 199.9v1.9M100.6 181.9v1.9M100.6 185.7v1.8M100.6 189.4v1.8M100.6 193.1v1.8M100.6 196.8v1.9M73 203.6v1.9M73 207.3v1.9M73 211v1.9M73 214.8v1.8M73 218.5v1.8M100.6 200.5v1.9"/>
<path d="M100.6 204.2v1.9M100.6 207.9v1.9M100.6 211.7v1.8M100.6 215.4v1.8M100.6 219.1v1.9M73 222.2v1.8M73 225.9v1.9M73 229.6v1.9M73 233.3v1.9M73 237v1.9M100.6 222.8v1.9M100.6 226.5v1.9"/>
<path d="M100.6 230.2v1.9M100.6 234v1.8M100.6 237.7v1.8M73 240.7v1.9M73 244.5v1.8M73 248.2v1.8M73 251.9v1.9M73 255.6v1.9M73 259.3v1.9M100.6 241.4v1.8M100.6 245.1v1.9M100.6 248.8v1.9"/>
<path d="M100.6 252.5v1.9M100.6 256.2v1.9M100.6 259.9v1.9M73 263v1.4M100.6 263.4v.9M184.2 277.5v8M187.9 274.9h-19h19M187.9 288.1h-19h19"/>
</g>
<path d="M184.2 274.9l.9 2.8h-1.9zM183.2 285.3h1.9l-.9 2.8z" fill="#000"/>
<path d="M178.1 277.9h5.4v7.1h-5.4z" fill="#fff"/>
<path d="M184.2 144.6v11.9M187.9 159.1h-19h19M187.9 141.9h-19h19" fill="none" stroke="#000" stroke-width=".3"/>
<path d="M184.2 141.9l.9 2.9h-1.9zM183.2 156.3h1.9l-.9 2.8z" fill="#000"/>
<path d="M178.1 147h5.4v7.1h-5.4z" fill="#fff"/>
<path d="M184.2 127.5v11.9M187.9 124.8h-19h19M187.9 141.9h-19h19" fill="none" stroke="#000" stroke-width=".3"/>
<path d="M184.2 124.8l.9 2.9h-1.9zM183.2 139.1h1.9l-.9 2.8z" fill="#000"/>
<path d="M178.1 129.9h5.4v7.1h-5.4z" fill="#fff"/>
<path d="M184.2 110.3v12M187.9 107.7h-19h19M187.9 124.8h-19h19" fill="none" stroke="#000" stroke-width=".3"/>
<path d="M184.2 107.7l.9 2.9h-1.9zM183.2 122h1.9l-.9 2.8z" fill="#000"/>
<path d="M178.1 112.8h5.4v7.1h-5.4z" fill="#fff"/>
<path d="M184.2 90.6v14.6M187.9 88h-19h19M187.9 107.7h-19h19" fill="none" stroke="#000" stroke-width=".3"/>
<path d="M184.2 88l.9 2.8h-1.9zM183.2 104.9h1.9l-.9 2.8z" fill="#000"/>
<path d="M178.1 94.3h5.4v7.1h-5.4z" fill="#fff"/>
<path d="M184.2 67v18.4M187.9 88h-19h19" fill="none" stroke="#000" stroke-width=".3"/>
<path d="M184.2 64.3l.9 2.9h-1.9zM183.2 85.2h1.9l-.9 2.8z" fill="#000"/>
<path d="M178.1 72.6h5.4v7.1h-5.4z" fill="#fff"/>
<path d="M187.9 19.6h-19h19M184.2 22.1v39.6M187.9 64.3h-19h19" fill="none" stroke="#000" stroke-width=".3"/>
<path d="M184.2 19.6l.9 2.8h-1.9zM183.2 61.5h1.9l-.9 2.8z" fill="#000"/>
<path d="M178.1 38.4h5.4v7.1h-5.4z" fill="#fff"/>
<path d="M184.2 261.5v2.9M184.2 277.5v3M187.9 274.9h-19h19M187.9 267h-19h19" fill="none" stroke="#000" stroke-width=".3"/>
<path d="M184.2 274.9l.9 2.8h-1.9zM183.2 264.2h1.9l-.9 2.8z" fill="#000"/>
<path d="M178.1 268.4h5.4v5.1h-5.4z" fill="#fff"/>
<path d="M184.2 6.1v2.9M187.9 19.6h-19h19M187.9 11.7h-19h19M184.2 22.1v3" fill="none" stroke="#000" stroke-width=".3"/>
<path d="M183.2 8.8h1.9l-.9 2.9zM184.2 19.6l.9 2.8h-1.9z" fill="#000"/>
<path d="M178.1 13.1h5.4v5h-5.4z" fill="#fff"/>
<path d="M69 232.8h90.8v7.9h-90.8z" fill="#c0c0c0"/>
<g fill="none" stroke="#000" stroke-width=".3">
<path d="M69 232.8h90.8v7.9h-90.8zM73 236.7h1.5M76.3 236.7h1.9M80.1 236.7h1.8M83.8 236.7h1.8M87.5 236.7h1.9M91.2 236.7h1.9M94.9 236.7h1.9M98.6 236.7h1.9M102.4 236.7h1.8M106.1 236.7h1.8M109.8 236.7h1.8"/>
<path d="M113.5 236.7h1.8M117.2 236.7h1.9M120.9 236.7h1.9M124.6 236.7h1.9M128.3 236.7h1.9M132.1 236.7h1.8M135.8 236.7h1.8M139.5 236.7h1.9M143.2 236.7h1.9M146.9 236.7h1.9M150.7 236.7h1.8M154.4 236.7h1.5"/>
<path d="M103.2 256.5h8.6M114.4 252.8v3.3v-3.3M100.6 260.2v-7.2v7.2"/>
</g>
<path d="M100.6 256.5l2.9-.9v1.9zM111.6 255.6l2.8 .9-2.8 1z" fill="#000"/>
<path d="M103.9 250.4h7.2v5.3h-7.2z" fill="#fff"/>
<path d="M117 256.5h8.6M114.4 260.2v-7.2v7.2M128.2 260.2v-9.6v9.6" fill="none" stroke="#000" stroke-width=".3"/>
<path d="M114.4 256.5l2.9-.9v1.9zM125.4 255.6l2.8 .9-2.8 1z" fill="#000"/>
<path d="M117.8 250.4h7.1v5.3h-7.1z" fill="#fff"/>
<path d="M144.7 256.5h8.6M142.1 260.2v-7.2v7.2M155.9 260.2v-6.6v6.6" fill="none" stroke="#000" stroke-width=".3"/>
<path d="M142.1 256.5l2.8-.9v1.9zM153 255.6l2.9 .9-2.9 1z" fill="#000"/>
<path d="M145.4 250.4h7.1v5.3h-7.1z" fill="#fff"/>
<path d="M130.9 256.5h8.5M142.1 252.8v4.5v-4.5M128.2 260.2v-7.2v7.2" fill="none" stroke="#000" stroke-width=".3"/>
<path d="M128.2 256.5l2.9-.9v1.9zM139.2 255.6l2.9 .9-2.9 1z" fill="#000"/>
<path d="M131.6 250.4h7.1v5.3h-7.1z" fill="#fff"/>
<path d="M75.6 256.5h8.6M86.8 252.8v2.8v-2.8M73 260.2v-7.2v7.2" fill="none" stroke="#000" stroke-width=".3"/>
<path d="M73 256.5l2.8-.9v1.9zM83.9 255.6l2.9 .9-2.9 1z" fill="#000"/>
<path d="M76.3 250.4h7.1v5.3h-7.1z" fill="#fff"/>
<path d="M89.4 256.5h8.6M86.8 260.2v-7.2v7.2M100.6 260.2v-11.1v11.1" fill="none" stroke="#000" stroke-width=".3"/>
<path d="M86.8 256.5l2.8-.9v1.9zM97.8 255.6l2.8 .9-2.8 1z" fill="#000"/>
<path d="M90.1 250.4h7.2v5.3h-7.2z" fill="#fff"/>
<g font-size="5.7">
<text x="328.7" y="243">370-24-АК3.ШУК</text>
<text x="302.4" y="251.2">БалаковскаяТЭЦ-4филиала«Саратовский»</text>
<text x="331.9" y="257.8">ПАО«ТПлюс»</text>
<text x="361.7" y="272.9">РД</text>
<text x="376.5" y="272.9">1.4</text>
<text x="395.8" y="272.9">5</text>
</g>
<g font-size="3.7">
<text x="182.1" y="17.6" transform="rotate(-90 182.1 17.6)">60</text>
<text x="182.1" y="45" transform="rotate(-90 182.1 45)">340</text>
<text x="182.1" y="79.2" transform="rotate(-90 182.1 79.2)">180</text>
<text x="182.1" y="100.9" transform="rotate(-90 182.1 100.9)">150</text>
<text x="182.1" y="119.4" transform="rotate(-90 182.1 119.4)">130</text>
<text x="182.1" y="136.5" transform="rotate(-90 182.1 136.5)">130</text>
<text x="182.1" y="153.6" transform="rotate(-90 182.1 153.6)">130</text>
<text x="182.1" y="220" transform="rotate(-90 182.1 220)">880</text>
<text x="76.7" y="254.4">105</text>
<text x="90.6" y="254.4">105</text>
<text x="104.4" y="254.4">105</text>
<text x="118.2" y="254.4">105</text>
<text x="132" y="254.4">105</text>
<text x="145.8" y="254.4">105</text>
<text x="182.1" y="273" transform="rotate(-90 182.1 273)">60</text>
<text x="182.1" y="284.6" transform="rotate(-90 182.1 284.6)">100</text>
</g>
<g font-size="3.5">
<text x="224.4" y="259.7">Изм.</text>
<text x="234.7" y="259.7">К.уч.</text>
<text x="244.3" y="259.7">Лист</text>
<text x="253.4" y="259.7">№Док.</text>
<text x="266.4" y="259.7">Подп.</text>
<text x="279" y="259.7">Дата</text>
<text x="291.1" y="264.7">МодернизацияоборудованияКИПиАводогрейных</text>
<text x="307.2" y="268.8">котловПТВМ-180ст.№3</text>
<text x="359.8" y="264.7">Стадия</text>
<text x="376.4" y="264.7">Лист</text>
<text x="392.4" y="264.7">Листов</text>
<text x="222.9" y="279.9">Разработал</text>
<text x="243.1" y="279.7">Чураков</text>
<text x="278.8" y="279.9">09.24</text>
<text x="222.9" y="284.8">Проверил</text>
<text x="243.1" y="284.8">Корепанов</text>
<text x="304.7" y="284.7">Размерымонтажнойпанели</text>
<text x="371.6" y="282.6">ОООНПП&quot;ЭСН&quot;</text>
<text x="373" y="286.7">www.nppesn.ru</text>
<text x="222.9" y="289.8">Н. контр.</text>
<text x="243.1" y="289.9">Агафонов</text>
</g>
</svg>
